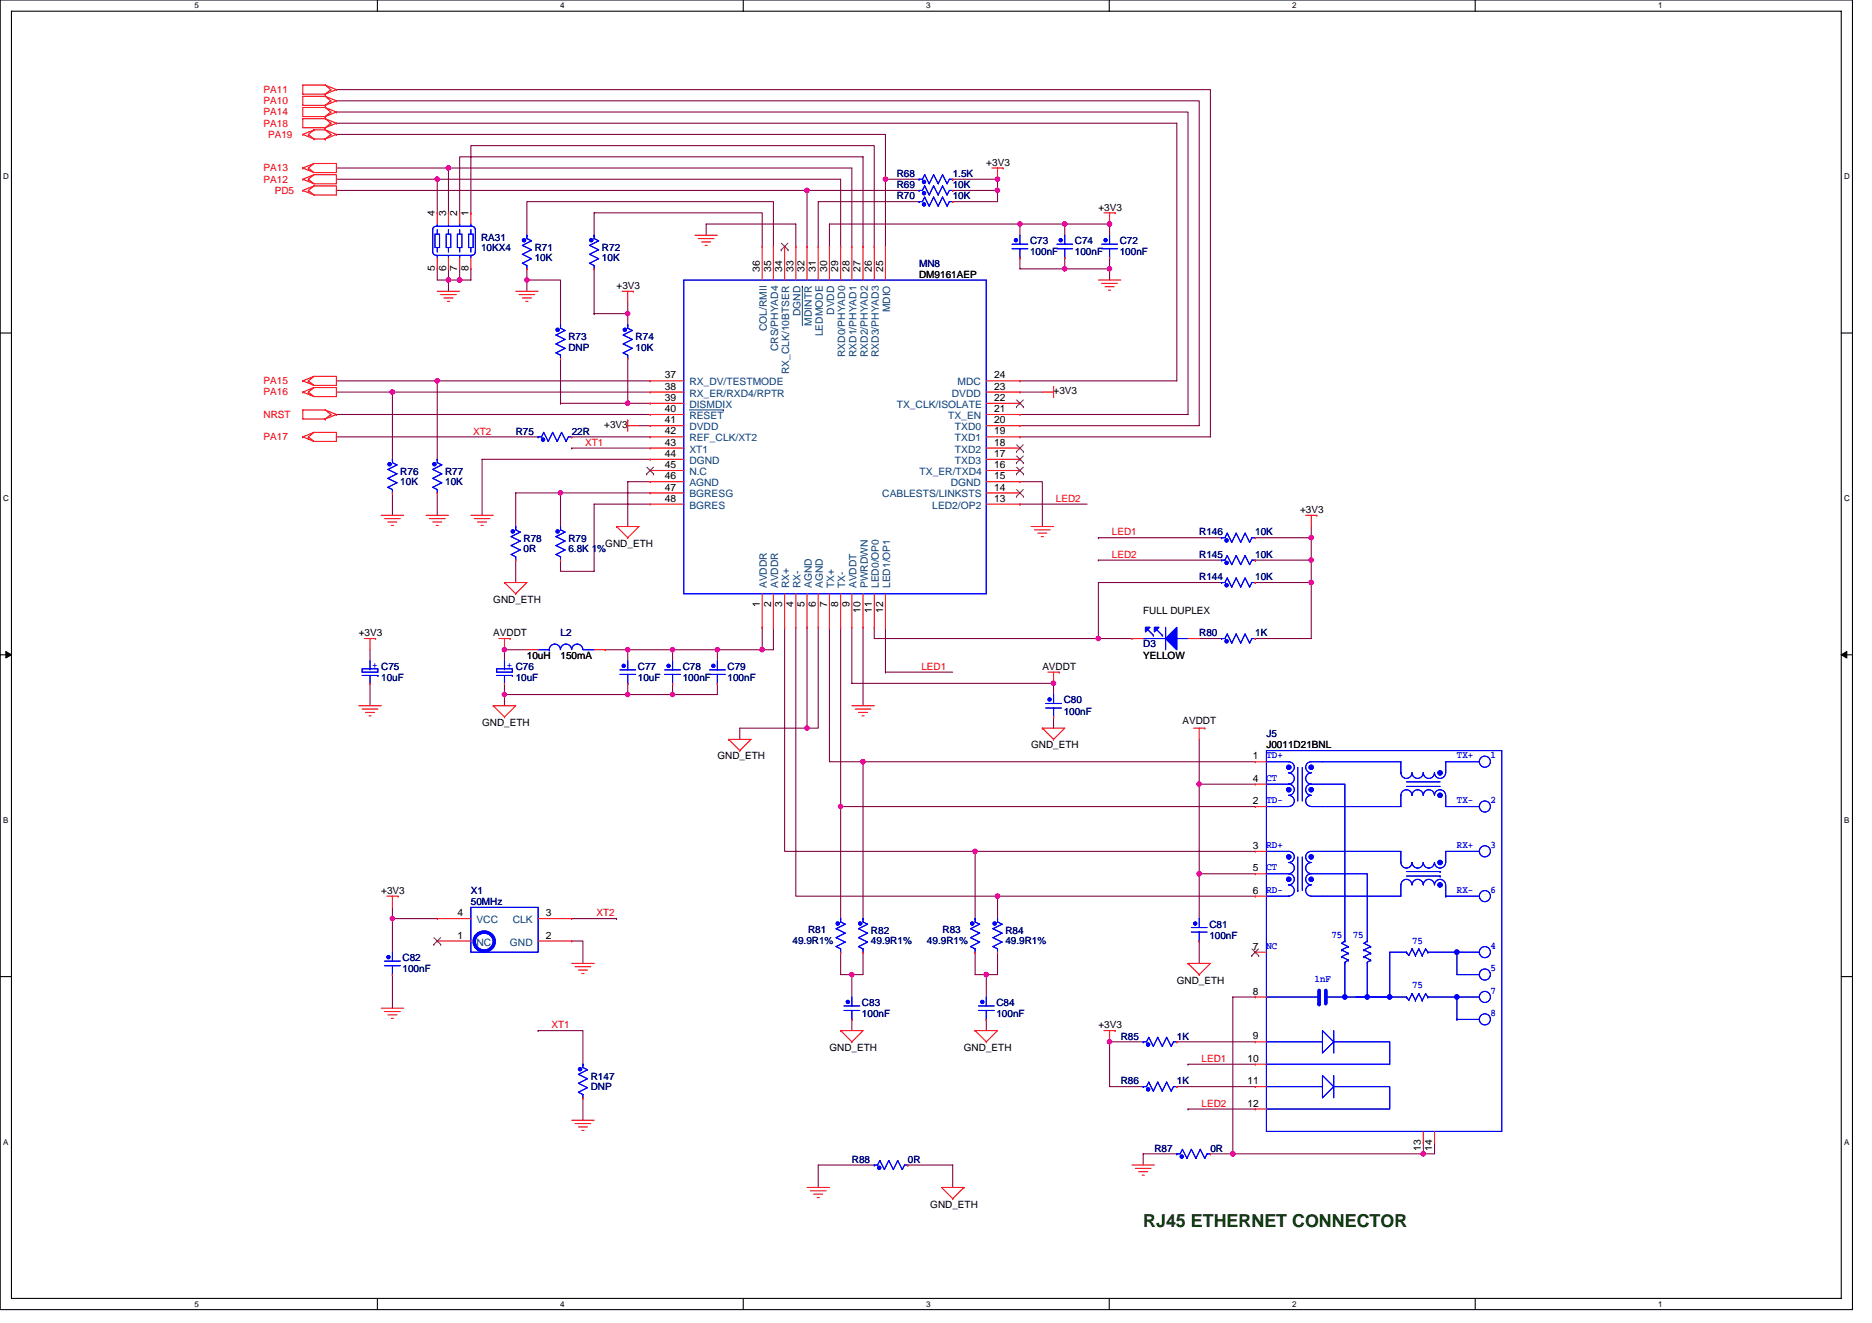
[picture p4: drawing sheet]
<svg xmlns="http://www.w3.org/2000/svg" width="297mm" height="210mm" viewBox="0 0 297 210" stroke-linecap="round" stroke-linejoin="round" font-family="sans-serif">
<path d="M0 0h293.9v207.9h-293.9zM1.8 1.8h290.4v204.3h-290.4z" fill="none" stroke="#000" stroke-width=".17"/>
<g fill="#fff">
<path d="M30.8 .2h.7v1.4h-.7z"/>
<path d="M30.8 206.3h.7v1.4h-.7z"/>
</g>
<path d="M59.9 0v1.8M59.9 206.1v1.8" fill="none" stroke="#000" stroke-width=".17"/>
<g fill="#fff">
<path d="M88.9 .2h.7v1.4h-.7z"/>
<path d="M88.9 206.3h.7v1.4h-.7z"/>
</g>
<path d="M117.9 0v1.8M117.9 206.1v1.8" fill="none" stroke="#000" stroke-width=".17"/>
<g fill="#fff">
<path d="M147 .2h.7v1.4h-.7z"/>
<path d="M147 206.3h.7v1.4h-.7z"/>
</g>
<path d="M176 0v1.8M176 206.1v1.8" fill="none" stroke="#000" stroke-width=".17"/>
<g fill="#fff">
<path d="M205 .2h.7v1.4h-.7z"/>
<path d="M205 206.3h.7v1.4h-.7z"/>
</g>
<path d="M234.1 0v1.8M234.1 206.1v1.8" fill="none" stroke="#000" stroke-width=".17"/>
<g fill="#fff">
<path d="M263.1 .2h.7v1.4h-.7z"/>
<path d="M263.1 206.3h.7v1.4h-.7z"/>
<path d="M.5 27.3h.9v1.4h-.9z"/>
<path d="M292.6 27.3h.9v1.4h-.9z"/>
<path d="M.5 78.4h.9v1.4h-.9z"/>
<path d="M292.6 78.4h.9v1.4h-.9z"/>
</g>
<path d="M0 52.9h1.8M292.2 52.9h1.7" fill="none" stroke="#000" stroke-width=".17"/>
<g fill="#fff">
<path d="M.5 129.5h.8v1.4h-.8z"/>
<path d="M292.6 129.5h.9v1.4h-.9z"/>
</g>
<path d="M0 103.9h1.8M292.2 103.9h1.7" fill="none" stroke="#000" stroke-width=".17"/>
<path d="M.9 103.4l.9 .5-.9 .5zM292.2 103.9l.8-.5v1z" fill="#000" stroke="#000" stroke-width=".16"/>
<g fill="#fff">
<path d="M.5 180.5h.8v1.4h-.8z"/>
<path d="M292.6 180.5h.9v1.4h-.9z"/>
</g>
<path d="M0 155h1.8M292.2 155h1.7" fill="none" stroke="#000" stroke-width=".17"/>
<g fill="none" stroke="#800040" stroke-width=".17">
<path d="M53.4 14.2h138.7v55.1h-30.3M53.4 16h136.9v51.6h-28.5M53.4 17.8h135.1v48h-26.7M53.4 19.6h133.3v40.9h-24.9M53.4 21.3h87.1v7.1h5.3M53.4 30.2h74.7v8.9M53.4 30.2h.1M53.4 28.4h16v5.4M53.4 26.7h17.8v7.1M69.4 28.4h64v10.7M69.4 28.4h.1M71.2 26.7h64v12.4"/>
<path d="M71.2 26.7h.1M72.9 33.8v-8.9h64v14.2M74.7 33.8v-10.7h64v16M83.6 37.3v-5.3h39.1v7.1M94.3 37.3v-3.5h26.6v5.3M112.1 37.3v-1.7h14.2v3.5M128.1 30.2h17.7M140.5 28.4h.1M140.5 28.4v10.7M145.8 32h-16v7.1M151.2 28.4h7.1M151.2 30.2h7.1"/>
<path d="M158.3 28.4h.1M158.3 28.4v3.6h-7.1M158.3 30.2h.1M161.8 35.6h-30.2v3.5M161.8 35.6v1.7M161.8 35.6h.1M161.8 35.6h14.3M168.9 35.6v1.7M168.9 35.6h.1M176.1 35.6h.1M176.1 35.6v1.7M69.4 42.7v1.7h1.8"/>
<path d="M71.2 44.4v1.8M71.2 42.7v1.7M71.2 44.4h.1M72.9 42.7v1.7M72.9 44.4h.1M74.7 42.7v1.7h-3.5M83.6 44.4v1.8M83.6 44.4h5.3v7.2M83.6 44.4h.1M83.6 42.7v1.7M88.9 56.9v7.1M94.3 42.7v7.1"/>
<path d="M94.3 49.8h.1M94.3 49.8h5.3M99.6 49.8v1.8M99.6 56.9v7.1M99.6 48v1.8M161.8 40.9v1.8h7.1M168.9 40.9v1.8M168.9 42.7h.1M168.9 42.7h7.2M176.1 42.7h.1M176.1 40.9v1.8M176.1 42.7v1.7"/>
<path d="M53.4 65.8h49.8M53.4 62.2h8.9M53.4 60.5h16M53.4 69.3h.1M53.4 69.3h32M62.3 62.2h40.9M62.3 78.2v3.6M62.3 62.2h.1M62.3 62.2v10.7M69.4 60.5h33.8M69.4 78.2v3.6M69.4 60.5h.1"/>
<path d="M69.4 60.5v12.4M88.9 78.2h.1M88.9 64h.1M88.9 78.2h14.3M88.9 64h10.7M90.7 69.3h12.5M90.7 71.1h.1M90.7 71.1h12.5M99.6 64h3.6M101.4 67.6h1.8M103.2 72.9h-26.7v8.9M103.2 76.5h-3.6v7.1"/>
<path d="M161.8 76.5h3.6v7.1M161.8 62.2h3.6M81.8 88.9v3.6M81.8 83.6v-5.4h7.1v5.4M103.2 80h-8.9v10.7h-5.4v-1.8M120.9 99.6h.1M120.9 99.6v3.5M122.7 99.6v3.5h-1.8M124.5 99.6v35.5h30.2M126.3 99.6v42.6h32M128.1 99.6v16M129.8 99.6v16h-1.7"/>
<path d="M131.6 99.6v21.3h5.3v24.9M133.4 99.6v28.4M135.2 99.6v8.9h32M136.9 99.6v12.4M140.5 99.6v7.1M161.8 80h.1M161.8 80h10.7M174.3 88.9h.1M174.3 85.3h.1M174.3 88.9h19.5M174.3 85.3h19.5M193.8 92.5h-19.5v8.8h-35.6v-1.7"/>
<path d="M199.2 88.9h8.9M199.2 85.3h8.9M208.1 92.5v8.8h-8.9M208.1 92.5h.1M208.1 88.9v3.6h-8.9M208.1 88.9h.1M208.1 85.3v3.6M208.1 85.3h.1M208.1 83.6v1.7M58.7 108.5v3.5M58.7 103.1v1.8M80 103.1h.1"/>
<path d="M80 103.1v1.8M80 108.5v1.7M80 110.2v1.8M80 110.2h.1M80 103.1h3.6M96.1 103.1h3.5M99.6 103.1h7.1M99.6 110.2h.1M99.6 103.1h.1M99.6 108.5v1.7h-19.6M99.6 103.1v1.8M106.7 103.1v1.8"/>
<path d="M106.7 103.1h.1M106.7 110.2h.1M106.7 108.5v1.7M106.7 103.1h14.2M113.8 103.1v1.8M113.8 108.5v1.7h-14.2M113.8 103.1h.1M128.1 115.6h-10.7v1.7M128.1 115.6h.1M140.5 106.7h.1M140.5 106.7h10.7M167.2 108.5h.1"/>
<path d="M167.2 113.8v1.8M167.2 108.5v1.7M174.3 101.3h.1M174.3 101.3h5.3M190.3 101.3h3.5M190.3 117.3v7.2M133.4 128h.1M133.4 128v17.8M133.4 128h65.8M136.9 120.9h.1M136.9 120.9h62.3M154.7 135.1v10.7"/>
<path d="M154.7 135.1h.1M154.7 135.1h44.5M190.3 124.5v14.2M190.3 138.7h8.9M190.3 138.7h.1M190.3 124.5h.1M190.3 138.7v7.1M190.3 124.5h8.9M62.3 145.8h.1M62.3 154.7v5.3M62.3 144v1.8h7.1M62.3 145.8v5.3"/>
<path d="M90.7 149.4h1.8v3.5M90.7 145.8h7.1M97.8 145.8h.1M133.4 151.1v3.6h1.8M135.2 154.7h.1M135.2 154.7v3.5M136.9 151.1v3.6h-1.7M154.7 151.1v3.6h1.8M156.5 154.7v3.5M156.5 154.7h.1M158.3 151.1v3.6h-1.8M158.3 142.2v3.6"/>
<path d="M158.3 142.2h.1M158.3 142.2h40.9M190.3 149.4v3.5M199.2 158.2h-3.6v24.9M85.4 163.6h7.1v5.3M85.4 163.6h.1M92.5 174.2v3.6M135.2 161.8v1.8M156.5 161.8v1.8M176.1 165.4h.1M176.1 165.4v7.1h5.3M176.1 165.4h5.3"/>
<path d="M186.7 165.4h12.5M186.7 172.5h12.5M188.5 168.9h.1M188.5 176h.1M188.5 168.9h10.7M188.5 176h10.7M138.7 184.9h-8.9v3.6M144.1 184.9h7.1v3.6M186.7 183.1h-5.3v1.8M192.1 183.1h33.7M195.6 183.1h.1M225.8 181.4v1.7"/>
<path d="M225.8 183.1h.1M227.6 181.4v1.7h-1.8"/>
</g>
<g fill="#f0f" stroke="#f0f" stroke-width=".17">
<circle cx="156.5" cy="154.7" r=".35"/>
<circle cx="154.7" cy="135.1" r=".35"/>
<circle cx="158.3" cy="142.2" r=".35"/>
<circle cx="190.3" cy="138.7" r=".35"/>
<circle cx="190.3" cy="124.4" r=".35"/>
<circle cx="62.3" cy="145.8" r=".35"/>
<circle cx="176" cy="165.3" r=".35"/>
<circle cx="140.5" cy="28.4" r=".35"/>
<circle cx="128" cy="30.2" r=".35"/>
<circle cx="69.4" cy="28.4" r=".35"/>
<circle cx="71.1" cy="26.7" r=".35"/>
<circle cx="62.3" cy="62.2" r=".35"/>
<circle cx="69.4" cy="60.4" r=".35"/>
<circle cx="158.3" cy="28.4" r=".35"/>
<circle cx="161.8" cy="35.5" r=".35"/>
<circle cx="168.9" cy="35.5" r=".35"/>
<circle cx="176" cy="35.5" r=".35"/>
<circle cx="176" cy="42.7" r=".35"/>
<circle cx="168.9" cy="42.7" r=".35"/>
<circle cx="120.9" cy="103.1" r=".35"/>
<circle cx="106.7" cy="103.1" r=".35"/>
<circle cx="80" cy="103.1" r=".35"/>
<circle cx="106.7" cy="110.2" r=".35"/>
<circle cx="167.2" cy="108.4" r=".35"/>
<circle cx="136.9" cy="120.9" r=".35"/>
<circle cx="133.4" cy="128" r=".35"/>
<circle cx="135.2" cy="154.7" r=".35"/>
<circle cx="158.3" cy="30.2" r=".35"/>
<circle cx="208.1" cy="92.4" r=".35"/>
<circle cx="174.3" cy="101.3" r=".35"/>
<circle cx="88.9" cy="78.2" r=".35"/>
<circle cx="113.8" cy="103.1" r=".35"/>
<circle cx="99.6" cy="110.2" r=".35"/>
<circle cx="128" cy="115.6" r=".35"/>
<circle cx="72.9" cy="44.4" r=".35"/>
<circle cx="71.1" cy="44.4" r=".35"/>
<circle cx="99.6" cy="49.8" r=".35"/>
<circle cx="99.6" cy="64" r=".35"/>
<circle cx="83.6" cy="44.4" r=".35"/>
<circle cx="99.6" cy="103.1" r=".35"/>
<circle cx="80" cy="110.2" r=".35"/>
<circle cx="195.6" cy="183.1" r=".35"/>
<circle cx="225.8" cy="183.1" r=".35"/>
<circle cx="208.1" cy="88.9" r=".35"/>
<circle cx="208.1" cy="85.3" r=".35"/>
</g>
<g fill="none" stroke="#f00" stroke-width=".17">
<path d="M51.6 15.3h-3.6v1.4h3.6M51.6 16.7h.1M51.6 17.1h-3.6v1.4h3.6M51.6 18.5h.1M51.6 13.5h-3.6v1.4h3.6M51.6 14.9h.1M51.6 18.8h-3.6v1.5h3.6M51.6 15.3l1.8 .7M51.6 15.3l.9 .7M51.6 17.1l1.8 .7M51.6 17.1l.9 .7M51.6 13.5l1.8 .7"/>
<path d="M51.6 13.5l.9 .7M51.6 18.8l1.8 .8M51.6 18.8l.9 .8M52.5 16h.1M52.5 17.8h.1M52.5 14.2h.1M52.5 19.6h.1M52.5 16l-.9 .7M52.5 17.8l-.9 .7M52.5 14.2l-.9 .7M52.5 19.6l-.9 .7M53.4 16h.1"/>
<path d="M53.4 17.8h.1M53.4 14.2h.1M53.4 19.6h.1M53.4 16l-1.8 .7M53.4 17.8l-1.8 .7M53.4 14.2l-1.8 .7M53.4 19.6l-1.8 .7M48 28.4h.1M48 26.7h.1M48 21.3h.1M48 30.2h.1M48 28.4l1.8 .8"/>
<path d="M48 26.7l1.8 .7M48 21.3l1.8 .8M48 30.2l1.8 .7M48.9 28.4h.1M48.9 26.7h.1M48.9 21.3h.1M48.9 30.2h.1M48.9 28.4l.9 .8M48.9 26.7l.9 .7M48.9 21.3l.9 .8M48.9 30.2l.9 .7M49.8 27.7h3.6v1.5h-3.6"/>
<path d="M49.8 26h3.6v1.4h-3.6M49.8 22.1h1.8M49.8 20.6h1.8M49.8 20.6h.1M49.8 22.1h.1M49.8 29.5h3.6v1.4h-3.6M49.8 27.7l-1.8 .7M49.8 27.7l-.9 .7M49.8 26l-1.8 .7M49.8 26l-.9 .7M49.8 20.6l-1.8 .7M49.8 20.6l-.9 .7"/>
<path d="M49.8 29.5l-1.8 .7M49.8 29.5l-.9 .7M51.6 20.3h.1M51.6 22.1h.1M51.6 20.6l1.8 .7M51.6 20.6l.9 .7M52.5 21.3h.1M52.5 21.3l-.9 .8M53.4 21.3h.1M53.4 21.3l-1.8 .8M69.4 33.8h.1M69.4 33.8v1.8"/>
<path d="M71.2 33.8h.1M71.2 33.8v1.8M72.9 33.8h.1M72.9 33.8v1.8M74.7 33.8h.1M74.7 33.8v1.8M83.6 37.3h.1M94.3 37.3h.1M110.3 37.3h3.5M110.8 37.9h2.5M111.3 38.4h1.5M111.9 38.9h.3"/>
<path d="M120.9 39.1h.1M120.9 39.1v5.3M122.7 39.1h.1M122.7 39.1v5.3M124.5 39.1h.1M124.5 39.1v5.3M126.3 39.1h.1M126.3 39.1v5.3M128.1 39.1h.1M128.1 39.1v5.3M129.8 39.1h.1M129.8 39.1v5.3"/>
<path d="M131.6 39.1h.1M131.6 39.1v5.3M133.4 39.1h.1M133.4 39.1v5.3M135.2 39.1h.1M135.2 39.1v5.3M136.9 39.1h.1M136.9 39.1v5.3M138.7 39.1h.1M138.7 39.1v5.3M140.5 39.1h.1M140.5 39.1v5.3"/>
<path d="M145.8 30.2h.1M145.8 28.4h.1M145.8 32h.1M151.2 30.2h.1M151.2 28.4h.1M151.2 32h.1M157.4 26.7h1.8M158.3 26.7v1.7M159.2 26.7h.1M161.8 37.3h.1M168.9 37.3h.1M175.2 33.8h1.8"/>
<path d="M176.1 33.8v1.8M176.1 37.3h.1M177 33.8h.1M49.8 59.7h3.6v1.5h-3.6M49.8 59.7l-1.8 .8M49.8 59.7l-.9 .8M69.4 46.2h3.5M69.4 42.7h.1M69.4 40.9v1.8M69.9 46.8h2.5M70.4 47.3h1.5M71 47.8h.3"/>
<path d="M71.2 42.7h.1M71.2 40.9v1.8M72.9 42.7h.1M72.9 40.9v1.8M74.7 42.7h.1M74.7 40.9v1.8M81.8 46.2h3.6M82.4 46.8h2.5M82.9 47.3h1.4M83.4 47.8h.4M83.6 42.7h.1M88.9 51.6h.1"/>
<path d="M88.9 56.9h.1M94.3 42.7h.1M98.7 46.2h1.8M99.6 46.2v1.8M99.6 51.6h.1M99.6 56.9h.1M100.5 46.2h.1M161.8 40.9h.1M168.9 40.9h.1M174.3 44.4h3.5M174.8 45h2.5M175.3 45.5h1.5"/>
<path d="M175.9 46.1h.3M176.1 40.9h.1M48 69.3h.1M48 60.5h.1M48 62.2h.1M48 69.3l1.8 .8M48 60.5l1.8 .7M48 62.2l1.8 .7M48.9 69.3h.1M48.9 60.5h.1M48.9 62.2h.1M48.9 69.3l.9 .8"/>
<path d="M48.9 60.5l.9 .7M48.9 62.2l.9 .7M49.8 68.6h3.6v1.5h-3.6M49.8 61.5h3.6v1.4h-3.6M49.8 68.6l-1.8 .7M49.8 68.6l-.9 .7M49.8 61.5l-1.8 .7M49.8 61.5l-.9 .7M51.6 65.1h-3.6v1.4h3.6M51.6 66.5h.1M51.6 65.1l1.8 .7M51.6 65.1l.9 .7"/>
<path d="M52.5 65.8h.1M52.5 65.8l-.9 .7M53.4 65.8h.1M53.4 65.8l-1.8 .7M62.3 72.9h.1M62.3 78.2h.1M69.4 72.9h.1M69.4 78.2h.1M85.4 69.3h.1M90.7 69.3h.1M99.6 67.6h1.8M99.6 66.7h.1"/>
<path d="M99.6 66.7v1.8M103.2 71.1h.1M103.2 69.3h.1M103.2 60.5h.1M103.2 62.2h.1M103.2 67.6h.1M103.2 72.9h.1M103.2 65.8h.1M103.2 64h.1M103.2 76.5h.1M103.2 78.2h.1M103.2 74.7h.1"/>
<path d="M103.2 74.7h5.3M103.2 60.5h5.3M103.2 71.1h5.3M103.2 69.3h5.3M103.2 62.2h5.3M103.2 65.8h5.3M103.2 67.6h5.3M103.2 72.9h5.3M103.2 76.5h5.3M103.2 64h5.3M103.2 78.2h5.3M156.5 74.7h5.3"/>
<path d="M156.5 60.5h5.3M156.5 71.1h5.3M156.5 69.3h5.3M156.5 62.2h5.3M156.5 65.8h5.3M156.5 67.6h5.3M156.5 72.9h5.3M156.5 76.5h5.3M156.5 64h5.3M156.5 78.2h5.3M161.8 74.7h.1M161.8 60.5h.1"/>
<path d="M161.8 65.8h.1M161.8 76.5h.1M161.8 72.9h.1M161.8 71.1h.1M161.8 67.6h.1M161.8 69.3h.1M161.8 64h.1M161.8 62.2h.1M161.8 78.2h.1M165.4 62.2h1.8M167.2 61.3h.1M167.2 61.3v1.8"/>
<path d="M60.5 81.8h3.5M61 82.3h2.5M61.5 82.8h1.5M62.1 83.4h.3M67.6 81.8h3.6M68.1 82.3h2.5M68.7 82.8h1.4M69.2 83.4h.4M74.7 81.8h3.6M75.2 82.3h2.5M75.8 82.8h1.4M76.3 83.4h.4"/>
<path d="M80 92.5h3.6l-1.8 1.7M80 92.5h.1M80 92.5l1.8 1.7M81.8 94.2h.1M81.8 83.6h.1M81.8 88.9h.1M88.9 83.6h.1M88.9 88.9h.1M97.8 83.6h3.6l-1.8 1.7M97.8 83.6h.1M97.8 83.6l1.8 1.7M99.6 85.3h.1"/>
<path d="M103.2 80h.1M103.2 80h5.3M120.9 99.6h.1M120.9 94.2v5.4M122.7 99.6h.1M122.7 94.2v5.4M124.5 99.6h.1M124.5 94.2v5.4M126.3 99.6h.1M126.3 94.2v5.4M128.1 99.6h.1M128.1 94.2v5.4"/>
<path d="M129.8 99.6h.1M129.8 94.2v5.4M131.6 99.6h.1M131.6 94.2v5.4M133.4 99.6h.1M133.4 94.2v5.4M135.2 99.6h.1M135.2 94.2v5.4M136.9 99.6h.1M136.9 94.2v5.4M138.7 99.6h.1M138.7 94.2v5.4"/>
<path d="M140.5 99.6h.1M140.5 94.2v5.4M156.5 80h5.3M161.8 80h.1M163.6 83.6h3.6M164.1 84.1h2.5M164.7 84.6h1.4M165.2 85.2h.4M193.8 92.5h.1M193.8 85.3h.1M193.8 88.9h.1M199.2 92.5h.1"/>
<path d="M199.2 85.3h.1M199.2 88.9h.1M207.2 81.8h1.8M208.1 81.8v1.8M209 81.8h.1M56.9 112h3.6M57.5 112.5h2.5M57.8 101.3h1.8M58 113.1h1.4M58.5 113.6h.4M58.7 101.3v1.8M58.7 104.9h.1"/>
<path d="M58.7 108.5h.1M59.6 101.3h.1M78.3 112h3.5l-1.8 1.8M78.3 112h.1M78.3 112l1.7 1.8M79.2 101.3h1.7M80 101.3v1.8M80 113.8h.1M80 104.9h.1M80 108.5h.1M80.9 101.3h.1M83.6 103.1h1.8"/>
<path d="M94.3 103.1h1.8M96.1 103.1h.1M99.6 104.9h.1M99.6 108.5h.1M106.7 104.9h.1M106.7 108.5h.1M113.8 104.9h.1M113.8 108.5h.1M115.6 117.3h3.6l-1.8 1.8M115.6 117.3h.1M115.6 117.3l1.8 1.8M117.4 119.1h.1"/>
<path d="M135.2 112h3.5M135.7 112.5h2.5M136.2 113.1h1.5M136.8 113.6h.3M165.4 115.6h3.5l-1.7 1.7M165.4 115.6h.1M165.4 115.6l1.8 1.7M166.3 106.7h1.8M167.2 106.7v1.8M167.2 117.3h.1M167.2 110.2h.1M167.2 113.8h.1"/>
<path d="M168.1 106.7h.1M179.6 101.3h.1M179.6 101.3h1.8M188.5 101.3h1.8M189.4 115.6h1.8M190.3 115.6v1.7M191.2 115.6h.1M193.8 101.3h.1M199.2 101.3h.1M199.2 120.9h.1M199.2 128h.1M199.2 135.1h.1"/>
<path d="M199.2 138.7h.1M199.2 124.5h.1M199.2 120.9h1.8M199.2 128h1.8M199.2 135.1h1.8M199.2 138.7h1.8M199.2 124.5h1.8M61.4 142.2h1.8M62.3 142.2v1.8M62.3 151.1h.1M62.3 154.7h.1M63.2 142.2h.1"/>
<path d="M69.4 145.8h.1M69.4 149.4h.1M69.4 145.8h5.3M69.4 149.4h5.3M85.4 145.8h5.3M85.4 149.4h5.3M90.7 152.9h3.6M90.7 149.4h.1M90.7 145.8h.1M91.2 153.4h2.5M91.8 154h1.4M92.3 154.5h.4"/>
<path d="M133.4 145.8h.1M133.4 151.1h.1M135.2 158.2h.1M136.9 145.8h.1M136.9 151.1h.1M154.7 145.8h.1M154.7 151.1h.1M156.5 158.2h.1M158.3 145.8h.1M158.3 151.1h.1M188.5 152.9h3.6l-1.8 1.8M188.5 152.9h.1"/>
<path d="M188.5 152.9l1.8 1.8M190.3 154.7h.1M190.3 145.8h.1M190.3 149.4h.1M199.2 151.1h.1M199.2 158.2h.1M199.2 142.2h.1M199.2 142.2h1.8M199.2 151.1h1.8M199.2 158.2h1.8M60.5 160h3.5M61 160.5h2.5"/>
<path d="M61.5 161.1h1.5M62.1 161.6h.3M90.7 177.8h3.6M91.2 178.3h2.5M91.8 178.9h1.4M92.3 179.4h.4M92.5 168.9h.1M92.5 174.2h.1M133.4 163.6h3.5l-1.7 1.8M133.4 163.6h.1M133.4 163.6l1.8 1.8M135.2 165.4h.1"/>
<path d="M135.2 161.8h.1M154.7 163.6h3.6l-1.8 1.8M154.7 163.6h.1M154.7 163.6l1.8 1.8M156.5 165.4h.1M156.5 161.8h.1M175.2 163.6h1.8M176.1 163.6v1.8M177 163.6h.1M181.4 165.4h.1M181.4 172.5h.1M186.7 165.4h.1"/>
<path d="M186.7 172.5h.1M199.2 165.4h.1M199.2 168.9h.1M199.2 172.5h.1M199.2 176h.1M199.2 165.4h1.8M199.2 168.9h1.8M199.2 172.5h1.8M199.2 176h1.8M225.8 179.6v1.8M227.6 179.6v1.8M128.1 188.5h3.5"/>
<path d="M128.6 189h2.5M129.1 189.5h1.5M129.7 190.1h.3M138.7 184.9h.1M144.1 184.9h.1M151.2 190.2h.1M152.9 188.5h-3.5l1.8 1.7M152.9 188.5h.1M152.9 188.5l-1.7 1.7M179.6 184.9h3.6M180.1 185.4h2.5M180.7 186h1.4"/>
<path d="M181.2 186.5h.4M186.7 183.1h.1M192.1 183.1h.1M225.8 181.4h.1M227.6 181.4h.1"/>
</g>
<g fill="none" stroke="#00f" stroke-width=".17">
<path d="M68.7 36.4v3.6v.3l.5 .2M69 37.2h.7v2.1h-.7zM69.2 35.9l-.3 .1-.2 .4M69.2 35.9h5.7M69.4 35.6v.3M69.4 36.4v.8M69.4 39.3v.7M70.8 37.2h.7v2.1h-.7zM71.2 35.6v.3M71.2 36.4v.8M71.2 39.3h.1M71.2 39.3v.7"/>
<path d="M72.6 37.2h.7v2.1h-.7zM72.9 35.6v.3M72.9 39.3v.7M72.9 36.4v.8M74.4 37.2h.7v2.1h-.7zM74.7 35.6v.3M74.7 36.4v.8M74.7 39.3v.7M74.9 35.9a.54 .54 0 0 1 .5 .5M75.4 40a.54 .54 0 0 1-.5 .5M75.4 36.4v3.6M83.6 37.3v.6l.7 .3-1.4 .7 1.4 .7-1.4 .8 1.4 .7-1.4 .7 .7 .3v.6"/>
<path d="M83.6 37.3h.1M94.3 37.3v.6l.7 .3-1.4 .7 1.4 .7-1.4 .8 1.4 .7-1.4 .7 .7 .3v.6M94.3 37.3h.1M145.8 30.2h.6l.3-.7 .7 1.4 .7-1.4 .8 1.4 .7-1.4 .7 1.4 .3-.7h.6M145.8 30.2h.1M145.8 28.4h.6l.3-.7 .7 1.5 .7-1.5 .8 1.5 .7-1.5 .7 1.5 .3-.8h.6M145.8 28.4h.1M145.8 32h.6l.3-.7 .7 1.4 .7-1.4 .8 1.4 .7-1.4 .7 1.4 .3-.7h.6M145.8 32h.1M160.6 39.5h2.5M160.6 38.8h2.5M161.8 37.3v1.5"/>
<path d="M161.8 39.5v1.4M167.7 39.5h2.5M167.7 38.8h2.5M168.9 37.3v1.5M168.9 39.5v1.4M174.8 39.5h2.5M174.8 38.8h2.5M176.1 37.3v1.5M176.1 39.5v1.4M69.2 40.5h5.7M69.4 40.5v.4M71.2 40.5v.4"/>
<path d="M72.9 40.5v.4M74.7 40.5v.4M88.9 51.6v.5l.8 .4-1.5 .7 1.5 .7-1.5 .7 1.5 .7-1.5 .7 .7 .4v.5M88.9 51.6h.1M99.6 51.6v.5l.7 .4-1.4 .7 1.4 .7-1.4 .7 1.4 .7-1.4 .7 .7 .4v.5M99.6 51.6h.1M108.5 44.4h48v49.8h-48zM161.8 40.9h.1M168.9 40.9h.1M176.1 40.9h.1M62.3 72.9v.5l.7 .4-1.5 .7 1.5 .7-1.5 .7 1.5 .7-1.5 .7 .8 .4v.5M62.3 72.9h.1"/>
<path d="M69.4 72.9v.5l.7 .4-1.4 .7 1.4 .7-1.4 .7 1.4 .7-1.4 .7 .7 .4v.5M69.4 72.9h.1M85.4 69.3h.5l.4-.7 .7 1.5 .7-1.5 .7 1.5 .7-1.5 .7 1.5 .4-.8h.5M85.4 69.3h.1M81.8 83.6v.5l.7 .4-1.4 .7 1.4 .7-1.4 .7 1.4 .7-1.4 .7 .7 .4v.5M81.8 83.6h.1M88.9 83.6v.5l.8 .4-1.5 .7 1.5 .7-1.5 .7 1.5 .7-1.5 .7 .7 .4v.5M88.9 83.6h.1M182.1 99.9l.9 .9M183.5 99.9l.9 .9M185 99.6v3.5M193.8 92.5h.6l.3-.8 .7 1.5 .7-1.5 .8 1.5 .7-1.5 .7 1.5 .3-.7h.6"/>
<path d="M193.8 92.5h.1M193.8 85.3h.6l.3-.7 .7 1.5 .7-1.5 .8 1.5 .7-1.5 .7 1.5 .3-.8h.6M193.8 85.3h.1M193.8 88.9h.6l.3-.7 .7 1.4 .7-1.4 .8 1.4 .7-1.4 .7 1.4 .3-.7h.6M193.8 88.9h.1M57.5 106.2h2.5v.5h-2.5zM57.5 107.2h2.5M58.7 108.5h.1M58.7 106.2h.1M58.7 104.9v1.3M58.7 107.2v1.3M60 107.2h.1"/>
<path d="M78.8 106.2h2.5v.5h-2.5zM78.8 107.2h2.5M80 108.5h.1M80 106.2h.1M80 104.9v1.3M80 107.2v1.3M81.3 107.2h.1M85.4 103.1h1.8M87.2 103.1a.88 .88 0 0 1 .8-.9 .88 .88 0 0 1 .9 .9 .89 .89 0 0 1 .9-.9 .89 .89 0 0 1 .9 .9M87.2 103.1h.1M90.7 103.1a.88 .88 0 0 1 .9-.9 .88 .88 0 0 1 .9 .9M92.5 103.1h1.8"/>
<path d="M98.4 107h2.5M98.4 106.3h2.5M99.6 104.9v1.4M99.6 108.5h.1M99.6 107v1.5M105.5 107h2.5M105.5 106.3h2.5M106.7 104.9v1.4M106.7 108.5h.1M106.7 107v1.5M112.6 107h2.5M112.6 106.3h2.5"/>
<path d="M113.8 104.9v1.4M113.8 108.5h.1M113.8 107v1.5M165.9 112.4h2.5M165.9 111.7h2.5M167.2 110.2v1.5M167.2 113.8h.1M167.2 112.4v1.4M181.4 101.3h3.6M183 100.8h.1M184.4 100.8h.1M186.7 101.3h1.8"/>
<path d="M193.8 101.3h.6l.3-.7 .7 1.5 .7-1.5 .8 1.5 .7-1.5 .7 1.5 .3-.8h.6M193.8 101.3h.1M201 119.1h37.3v60.5h-37.3zM201 120.9h3.5a.88 .88 0 0 1 .9 .9 .88 .88 0 0 1-.9 .9M201 124.5h3.5M201 135.1h3.5a.88 .88 0 0 1 .9 .9 .88 .88 0 0 1-.9 .9 .89 .89 0 0 1 .9 .9 .89 .89 0 0 1-.9 .9M201 138.7h3.5M204.5 122.7a.88 .88 0 0 1 .9 .9 .88 .88 0 0 1-.9 .8M204.5 124.5a.88 .88 0 0 1 .9 .8 .88 .88 0 0 1-.9 .9 .89 .89 0 0 1 .9 .9 .89 .89 0 0 1-.9 .9h-3.5M204.5 138.7a.88 .88 0 0 1 .9 .9 .88 .88 0 0 1-.9 .8M205.9 121.8v5.3M205.9 136v5.4"/>
<path d="M206.6 121.8v5.3M206.6 136v5.4M208 122.7a.88 .88 0 0 1-.8-.9 .88 .88 0 0 1 .9-.9h14.2v1.8M208 122.7a.88 .88 0 0 0-.8 .9 .88 .88 0 0 0 .8 .8M208 124.5a.88 .88 0 0 0-.8 .8 .88 .88 0 0 0 .8 .9 .89 .89 0 0 0-.8 .9 .89 .89 0 0 0 .8 .9h14.3v-1.8a.88 .88 0 0 1 .9-.9 .88 .88 0 0 1 .8 .9 .89 .89 0 0 1 .9-.9 .89 .89 0 0 1 .9 .9 .89 .89 0 0 1 .9-.9 .89 .89 0 0 1 .9 .9 .89 .89 0 0 1 .9-.9 .89 .89 0 0 1 .9 .9M208 138.7a.88 .88 0 0 0-.8 .9 .88 .88 0 0 0 .8 .8M208.1 124.5h5.3v24.9M208.1 138.7h8.9v10.7M222.3 122.7a.89 .89 0 0 0 .9 .9 .89 .89 0 0 0 .9-.9 .89 .89 0 0 0 .9 .9 .89 .89 0 0 0 .8-.9 .88 .88 0 0 0 .9 .8 .88 .88 0 0 0 .9-.8 .89 .89 0 0 0 .9 .8 .89 .89 0 0 0 .9-.8M223.2 124.1h5.3M223.2 124.8h5.3M223.2 138.3h5.3"/>
<path d="M223.2 139h5.3M228.5 138.3h.1M228.5 139h.1M229.4 136.9a.88 .88 0 0 1-.9 .9 .88 .88 0 0 1-.9-.9 .89 .89 0 0 1-.9 .9 .89 .89 0 0 1-.9-.9 .89 .89 0 0 1-.8 .9 .89 .89 0 0 1-.9-.9 .89 .89 0 0 1-.9 .9 .89 .89 0 0 1-.9-.9v-1.8h-14.2a.88 .88 0 0 0-.9 .9 .88 .88 0 0 0 .8 .9 .89 .89 0 0 0-.8 .9 .89 .89 0 0 0 .8 .9M229.4 126.2v1.8h5.3M234.7 120.9h-5.3v1.8M234.7 135.1h-5.3v1.8M61 153.3h2.5M61 152.5h2.5M62.3 151.1v1.4M62.3 154.7h.1M62.3 153.3v1.4"/>
<path d="M74.7 144h10.7v7.1h-10.7zM133.4 145.8v.5l.7 .4-1.4 .7 1.4 .7-1.4 .7 1.4 .7-1.4 .7 .7 .4v.5M133.4 145.8h.1M133.9 159.7h2.5M135.2 158.2v1.5M136.9 145.8v.5l.8 .4-1.5 .7 1.5 .7-1.5 .7 1.5 .7-1.5 .7 .7 .4v.5M136.9 145.8h.1M154.7 145.8v.5l.7 .4-1.4 .7 1.4 .7-1.4 .7 1.4 .7-1.4 .7 .7 .4v.5M154.7 145.8h.1M155.3 159.7h2.5M156.5 158.2v1.5M158.3 145.8v.5l.7 .4-1.4 .7 1.4 .7-1.4 .7 1.4 .7-1.4 .7 .7 .4v.5"/>
<path d="M158.3 145.8h.1M189 147.9h2.5M189 147.2h2.5M190.3 145.8v1.4M190.3 149.4h.1M190.3 147.9v1.5M201 158.2h.1M201 142.2h3.5M201 158.2h8.5M204.5 140.5a.88 .88 0 0 1 .9 .8 .88 .88 0 0 1-.9 .9M205.9 141.4h.1M208 140.5a.88 .88 0 0 0-.8 .8 .88 .88 0 0 0 .8 .9"/>
<path d="M210.4 158.2h.1M212.9 150.8h.1M212.9 151.8h.1M212.9 151.8l1 .6M212.9 150.8l1 .5M213.4 149.4h.1M213.4 152.7h.1M213.4 158.2h.1M213.4 149.4l-.5 .3 1 .5M213.4 152.7v5.5M213.9 150.2h.1M213.9 152.4h.1"/>
<path d="M213.9 151.3h.1M213.9 150.2l-1 .6M213.9 151.3l-1 .5M213.9 152.4l-.5 .3M215.2 158.2h8M216.4 150.8h.1M216.4 151.8h.1M216.4 151.8l1.1 .6M216.4 150.8l1.1 .5M217 149.4h.1M217 152.7h.1M217 152.7v5.5"/>
<path d="M217 149.4l-.6 .3 1.1 .5M217.5 150.2h.1M217.5 152.4h.1M217.5 151.3h.1M217.5 150.2l-1.1 .6M217.5 151.3l-1.1 .5M217.5 152.4l-.5 .3M222.3 140.5v1.7h-14.2M222.3 140.4a.89 .89 0 0 1 .9-.8 .89 .89 0 0 1 .9 .8 .89 .89 0 0 1 .9-.8 .89 .89 0 0 1 .8 .8 .88 .88 0 0 1 .9-.8 .88 .88 0 0 1 .9 .8 .89 .89 0 0 1 .9-.8 .89 .89 0 0 1 .9 .8M223.2 151.1h.1M223.2 158.2h.1M223.2 151.1h-2.7v7.1h-10.1"/>
<path d="M224.1 150.6h.1M224.1 157.7h.1M224.1 150.6l-.6 1.1-.3-.6M224.1 150.6l.5 1.1M224.1 157.7l.5 1.1M224.1 157.7l-.6 1.1-.3-.6M224.6 151.7h.1M224.6 158.8h.1M225.1 150.6h.1M225.1 157.7h.1M225.1 150.6l-.5 1.1M225.1 150.6l.6 1.1"/>
<path d="M225.1 157.7l-.5 1.1M225.1 157.7l.6 1.1M225.7 151.7h.1M225.7 158.8h.1M226.2 150.6h.1M226.2 157.7h.1M226.2 150.6l-.5 1.1M226.2 150.6l.4 .5M226.2 157.7l.4 .5M226.2 157.7l-.5 1.1M226.6 151.1h.1M226.6 158.2h.1"/>
<path d="M226.6 158.2h8.1M226.6 151.1h8.1M229.4 140.5v1.7M229.4 142.2h.1M229.4 142.2h5.3M231.2 151.1v3.6h3.5M231.2 158.2v3.6M234.7 151.1h.1M92.5 168.9v.5l.7 .4-1.4 .7 1.4 .7-1.4 .7 1.4 .7-1.4 .8 .7 .3v.5M92.5 168.9h.1M133.9 160.4h2.5M135.2 161.8h.1"/>
<path d="M135.2 160.4v1.4M155.3 160.4h2.5M156.5 161.8h.1M156.5 160.4v1.4M181.4 165.4h.5l.4-.8 .7 1.5 .7-1.5 .7 1.5 .7-1.5 .7 1.5 .4-.7h.5M181.4 165.4h.1M181.4 172.5h.5l.4-.8 .7 1.5 .7-1.5 .7 1.5 .7-1.5 .7 1.5 .4-.7h.5M181.4 172.5h.1M201 165.4h8.8v-1.8l1.8 1.8-1.8 1.7v-1.7M201 172.5h8.8v-1.8l1.8 1.8-1.8 1.7v-1.7M211.6 165.4h8.9v3.5h-19.5M211.6 172.5h8.9v3.5h-19.5"/>
<path d="M211.6 163.6v3.5M211.6 170.7v3.5M231.2 161.8h3.5M231.2 161.8h.1M138.7 184.9h.6l.3-.7 .7 1.4 .7-1.4 .7 1.4 .7-1.4 .8 1.4 .3-.7h.6M138.7 184.9h.1M186.7 183.1h.6l.3-.7 .7 1.5 .7-1.5 .8 1.5 .7-1.5 .7 1.5 .3-.8h.6M186.7 183.1h.1"/>
<circle cx="235.6" cy="128" r=".88"/>
<circle cx="235.6" cy="135.1" r=".88"/>
<circle cx="235.6" cy="120.9" r=".88"/>
<circle cx="235.6" cy="154.7" r=".88"/>
<circle cx="235.6" cy="142.2" r=".88"/>
<circle cx="235.6" cy="151.1" r=".88"/>
<circle cx="235.6" cy="158.2" r=".88"/>
<circle cx="235.6" cy="161.8" r=".88"/>
</g>
<g fill="#00f" stroke="#00f" stroke-width=".17">
<path d="M186.7 99.6v3.5l-1.7-1.8z" fill-rule="evenodd"/>
<path d="M183.2 99.6h.7l-.7 .7z" fill-rule="evenodd"/>
<path d="M181.8 99.6h.7l-.7 .7z" fill-rule="evenodd"/>
<path d="M186.7 99.6v3.5l-1.7-1.8z" fill-rule="evenodd"/>
<path d="M183.2 99.6h.7l-.7 .7z" fill-rule="evenodd"/>
<path d="M181.8 99.6h.7l-.7 .7z" fill-rule="evenodd"/>
<circle cx="61.8" cy="73.7" r=".26"/>
<circle cx="93.8" cy="38.1" r=".26"/>
<circle cx="161.2" cy="38.1" r=".25"/>
<circle cx="86.2" cy="69.8" r=".26"/>
<circle cx="81.4" cy="84.4" r=".26"/>
<circle cx="182.2" cy="165.8" r=".26"/>
<circle cx="146.6" cy="30.7" r=".26"/>
<circle cx="189.6" cy="146.6" r=".25"/>
<circle cx="113.2" cy="105.7" r=".25"/>
<circle cx="134.5" cy="159" r=".25"/>
<circle cx="187.5" cy="183.6" r=".26"/>
<circle cx="61.6" cy="151.9" r=".25"/>
<circle cx="68.9" cy="73.7" r=".26"/>
<circle cx="194.6" cy="92.9" r=".26"/>
<circle cx="146.6" cy="28.9" r=".26"/>
<circle cx="168.3" cy="38.1" r=".25"/>
<circle cx="92" cy="169.7" r=".26"/>
<circle cx="146.6" cy="32.4" r=".26"/>
<circle cx="139.5" cy="185.3" r=".26"/>
<circle cx="154.3" cy="146.6" r=".26"/>
<circle cx="155.9" cy="159" r=".25"/>
<circle cx="99" cy="105.7" r=".25"/>
<circle cx="88.5" cy="52.4" r=".26"/>
<circle cx="166.5" cy="111" r=".25"/>
<circle cx="132.9" cy="146.6" r=".26"/>
<circle cx="175.4" cy="38.1" r=".25"/>
<circle cx="83.2" cy="38.1" r=".26"/>
<circle cx="106.1" cy="105.7" r=".25"/>
<circle cx="136.5" cy="146.6" r=".26"/>
<circle cx="231.2" cy="151.1" r=".35"/>
<circle cx="231.2" cy="158.2" r=".35"/>
<circle cx="208.1" cy="121.8" r=".35"/>
<circle cx="208.1" cy="125.3" r=".35"/>
<circle cx="204.5" cy="121.8" r=".35"/>
<circle cx="204.5" cy="125.3" r=".35"/>
<circle cx="208.1" cy="136" r=".35"/>
<circle cx="208.1" cy="139.6" r=".35"/>
<circle cx="204.5" cy="136" r=".35"/>
<circle cx="204.5" cy="139.6" r=".35"/>
<circle cx="228.5" cy="122.7" r=".35"/>
<circle cx="228.5" cy="126.2" r=".35"/>
<circle cx="228.5" cy="136.9" r=".35"/>
<circle cx="228.5" cy="140.4" r=".35"/>
<circle cx="213.4" cy="158.2" r=".35"/>
<circle cx="220.5" cy="158.2" r=".35"/>
<circle cx="216.9" cy="158.2" r=".35"/>
<circle cx="194.6" cy="85.8" r=".26"/>
<circle cx="157.8" cy="146.6" r=".26"/>
<circle cx="194.6" cy="89.3" r=".26"/>
<circle cx="99.2" cy="52.4" r=".26"/>
<circle cx="194.6" cy="101.8" r=".26"/>
<circle cx="182.2" cy="172.9" r=".26"/>
<circle cx="88.5" cy="84.4" r=".26"/>
</g>
<g fill="none" stroke="#804000" stroke-width=".16">
<path d="M123.9 39.7h.1M124 38.6l1 1.1M125 38.6l-1.1 1.1M125 39.7h.1M102.6 75.2h.1M102.6 74.1l1.1 1.1M103.7 74.1l-1.1 1.1M103.7 75.2h.1M161.3 75.2h.1M161.3 73.4h.1M161.3 71.7h.1M161.3 64.6h.1"/>
<path d="M161.3 78.8h.1M161.3 74.1l1.1 1.1M161.3 72.4l1.1 1M161.3 70.6l1.1 1.1M161.3 63.5l1.1 1.1M161.3 77.7l1.1 1.1M162.4 74.1l-1.1 1.1M162.4 72.4l-1.1 1M162.4 70.6l-1.1 1.1M162.4 63.5l-1.1 1.1M162.4 77.7l-1.1 1.1M162.4 75.2h.1"/>
<path d="M162.4 73.4h.1M162.4 71.7h.1M162.4 64.6h.1M162.4 78.8h.1M68.8 149.9h.1M68.9 148.8l1 1.1M69.9 148.8l-1.1 1.1M69.9 149.9h.1M198.6 151.7h.1M198.6 150.6l1.1 1.1M199.7 150.6l-1.1 1.1M199.7 151.7h.1"/>
</g>
<path d="M127.3 45.4h.1M127.3 45.4v6.3M109.4 65.1h5.4M114.8 65.1h.1" fill="none" stroke="#004080" stroke-width=".16"/>
<path d="M75.5 148.5a1.54 1.54 0 0 1 2.7 .2 1.54 1.54 0 0 1-1.4 2.2 1.51 1.51 0 0 1-1.4-.8 1.51 1.51 0 0 1 .1-1.6zM209.3 159.3h.1M209.3 157.2v2.1M210.4 157.2v2.1" fill="none" stroke="#00f" stroke-width=".53"/>
<text font-size="2.8" fill="#004000" x="181.4" y="194.7">RJ45 ETHERNET CONNECTOR</text>
<g font-size="1.6" fill="#f00">
<text x="41.8" y="16.5">PA10</text>
<text x="41.8" y="14.8">PA11</text>
<text x="41.8" y="18.3">PA14</text>
<text x="41.8" y="20.1">PA18</text>
<text x="42.5" y="21.9">PA19</text>
<text x="41.8" y="29">PA12</text>
<text x="41.8" y="27.2">PA13</text>
<text x="43.6" y="30.8">PD5</text>
<text x="41.8" y="61">PA15</text>
<text x="41.8" y="62.8">PA16</text>
<text x="41.8" y="69.9">PA17</text>
<text x="41.8" y="66.3">NRST</text>
<text x="75.1" y="69">XT2</text>
<text x="92.9" y="70.8">XT1</text>
<text x="167.5" y="79.7">LED2</text>
<text x="176.4" y="88.5">LED2</text>
<text x="176.4" y="85">LED1</text>
<text x="146.2" y="106.3">LED1</text>
<text x="94.6" y="145.4">XT2</text>
<text x="87.5" y="163.2">XT1</text>
<text x="190.6" y="168.6">LED1</text>
<text x="190.6" y="175.7">LED2</text>
</g>
<g font-size="1.6" fill="#000080">
<text x="142.3" y="29.9">R69</text>
<text x="142.3" y="28.1">R68</text>
<text x="151.2" y="29.9">10K</text>
<text x="151.2" y="28.1">1.5K</text>
<text x="142.3" y="31.6">R70</text>
<text x="151.2" y="31.6">10K</text>
<text x="76.3" y="38.2">RA31</text>
<text x="76.3" y="39.8">10KX4</text>
<text x="84.9" y="39.8">R71</text>
<text x="84.9" y="41.4">10K</text>
<text x="95.5" y="39.8">R72</text>
<text x="95.5" y="41.4">10K</text>
<text x="163.4" y="38.8">C73</text>
<text x="163.4" y="40.5">100nF</text>
<text x="170.6" y="38.8">C74</text>
<text x="170.6" y="40.5">100nF</text>
<text x="177.7" y="38.8">C72</text>
<text x="177.7" y="40.5">100nF</text>
<text x="145.8" y="42.3">MN8</text>
<text x="90.2" y="54">R73</text>
<text x="90.2" y="55.6">DNP</text>
<text x="100.9" y="54">R74</text>
<text x="100.9" y="55.6">10K</text>
<text x="81.8" y="69">R75</text>
<text x="90.7" y="69">22R</text>
<text x="63.5" y="75.4">R76</text>
<text x="63.5" y="77">10K</text>
<text x="70.6" y="75.4">R77</text>
<text x="70.6" y="77">10K</text>
<text x="83.1" y="86">R78</text>
<text x="83.1" y="87.7">0R</text>
<text x="90.2" y="86">R79</text>
<text x="90.2" y="87.7">6.8K 1%</text>
<text x="190.3" y="85">R146</text>
<text x="190.3" y="88.5">R145</text>
<text x="199.2" y="85">10K</text>
<text x="199.2" y="88.5">10K</text>
<text x="190.3" y="92.1">R144</text>
<text x="199.2" y="92.1">10K</text>
<text x="88.9" y="101">L2</text>
<text x="190.3" y="101">R80</text>
<text x="199.2" y="101">1K</text>
<text x="101.2" y="106.3">C77</text>
<text x="108.3" y="106.3">C78</text>
<text x="115.4" y="106.3">C79</text>
<text x="181.4" y="102.8">D3</text>
<text x="60.5" y="108.1">10uF</text>
<text x="81.8" y="108.1">10uF</text>
<text x="101.2" y="108.1">10uF</text>
<text x="108.3" y="108.1">100nF</text>
<text x="115.4" y="108.1">100nF</text>
<text x="168.8" y="111.7">C80</text>
<text x="168.8" y="113.4">100nF</text>
<text x="201" y="117">J5</text>
<text x="74.7" y="141.9">X1</text>
<text x="74.7" y="143.7">50MHz</text>
<text x="125.7" y="149.9">49.9R1%</text>
<text x="128.2" y="148.1">R81</text>
<text x="138.2" y="148.3">R82</text>
<text x="138.2" y="149.9">49.9R1%</text>
<text x="147.1" y="149.9">49.9R1%</text>
<text x="149.6" y="148.1">R83</text>
<text x="159.5" y="148.3">R84</text>
<text x="159.5" y="149.9">49.9R1%</text>
<text x="191.9" y="147.2">C81</text>
<text x="191.9" y="149">100nF</text>
<text x="63.9" y="152.5">C82</text>
<text x="63.9" y="154.3">100nF</text>
<text x="136.8" y="159.7">C83</text>
<text x="136.8" y="161.4">100nF</text>
<text x="158.1" y="159.7">C84</text>
<text x="158.1" y="161.4">100nF</text>
<text x="177.8" y="165">R85</text>
<text x="186.7" y="165">1K</text>
<text x="93.7" y="171.4">R147</text>
<text x="93.7" y="173">DNP</text>
<text x="177.8" y="172.1">R86</text>
<text x="186.7" y="172.1">1K</text>
<text x="135.2" y="184.6">R88</text>
<text x="144.1" y="184.6">0R</text>
<text x="183.2" y="182.8">R87</text>
<text x="192.1" y="182.8">0R</text>
</g>
<g font-size="1.6">
<text x="156.5" y="26.3">+3V3</text>
<text x="69" y="34.3" transform="rotate(-90 69 34.3)">4</text>
<text x="70.8" y="34.3" transform="rotate(-90 70.8 34.3)">3</text>
<text x="72.6" y="34.3" transform="rotate(-90 72.6 34.3)">2</text>
<text x="74.3" y="34.3" transform="rotate(-90 74.3 34.3)">1</text>
<text x="174.3" y="33.4">+3V3</text>
<text x="69" y="43.1" transform="rotate(-90 69 43.1)">5</text>
<text x="70.8" y="43.1" transform="rotate(-90 70.8 43.1)">6</text>
<text x="72.6" y="43.1" transform="rotate(-90 72.6 43.1)">7</text>
<text x="74.3" y="43.1" transform="rotate(-90 74.3 43.1)">8</text>
<text x="97.8" y="45.9">+3V3</text>
<text x="120.6" y="43.2" transform="rotate(-90 120.6 43.2)">36</text>
<text x="122.3" y="43.2" transform="rotate(-90 122.3 43.2)">35</text>
<text x="124.1" y="43.2" transform="rotate(-90 124.1 43.2)">34</text>
<text x="125.9" y="43.2" transform="rotate(-90 125.9 43.2)">33</text>
<text x="127.7" y="43.2" transform="rotate(-90 127.7 43.2)">32</text>
<text x="129.5" y="43.2" transform="rotate(-90 129.5 43.2)">31</text>
<text x="131.2" y="43.2" transform="rotate(-90 131.2 43.2)">30</text>
<text x="133" y="43.2" transform="rotate(-90 133 43.2)">29</text>
<text x="134.8" y="43.2" transform="rotate(-90 134.8 43.2)">28</text>
<text x="136.6" y="43.2" transform="rotate(-90 136.6 43.2)">27</text>
<text x="138.3" y="43.2" transform="rotate(-90 138.3 43.2)">26</text>
<text x="140.1" y="43.2" transform="rotate(-90 140.1 43.2)">25</text>
<text x="145.8" y="44.1">DM9161AEP</text>
<text x="105.5" y="60.1">37</text>
<text x="105.5" y="61.8">38</text>
<text x="105.5" y="63.6">39</text>
<text x="105.5" y="65.4">40</text>
<text x="157.8" y="60.1">24</text>
<text x="157.8" y="65.4">21</text>
<text x="157.8" y="63.6">22</text>
<text x="157.8" y="61.8">23</text>
<text x="167.2" y="62.6">+3V3</text>
<text x="95.9" y="67.9">+3V3</text>
<text x="105.5" y="70.7">43</text>
<text x="105.5" y="69">42</text>
<text x="105.5" y="67.2">41</text>
<text x="157.8" y="70.7">18</text>
<text x="157.8" y="67.2">20</text>
<text x="157.8" y="69">19</text>
<text x="105.5" y="72.5">44</text>
<text x="105.5" y="76.1">46</text>
<text x="105.5" y="77.9">47</text>
<text x="105.5" y="74.3">45</text>
<text x="157.8" y="72.5">17</text>
<text x="157.8" y="76.1">15</text>
<text x="157.8" y="74.3">16</text>
<text x="157.8" y="77.9">14</text>
<text x="105.5" y="79.6">48</text>
<text x="157.8" y="79.6">13</text>
<text x="206.3" y="81.4">+3V3</text>
<text x="96.1" y="86.8">GND_ETH</text>
<text x="78.3" y="95.7">GND_ETH</text>
<text x="56.9" y="101">+3V3</text>
<text x="78.3" y="101">AVDDT</text>
<text x="120.6" y="96.4" transform="rotate(-90 120.6 96.4)">1</text>
<text x="122.3" y="96.4" transform="rotate(-90 122.3 96.4)">2</text>
<text x="124.1" y="96.4" transform="rotate(-90 124.1 96.4)">3</text>
<text x="125.9" y="96.4" transform="rotate(-90 125.9 96.4)">4</text>
<text x="127.7" y="96.4" transform="rotate(-90 127.7 96.4)">5</text>
<text x="129.5" y="96.4" transform="rotate(-90 129.5 96.4)">6</text>
<text x="131.2" y="96.4" transform="rotate(-90 131.2 96.4)">7</text>
<text x="133" y="96.4" transform="rotate(-90 133 96.4)">8</text>
<text x="134.8" y="96.4" transform="rotate(-90 134.8 96.4)">9</text>
<text x="136.6" y="97.3" transform="rotate(-90 136.6 97.3)">10</text>
<text x="138.3" y="97.3" transform="rotate(-90 138.3 97.3)">11</text>
<text x="140.1" y="97.3" transform="rotate(-90 140.1 97.3)">12</text>
<text x="181.4" y="97.4">FULL DUPLEX</text>
<text x="83.6" y="104.5">10uH</text>
<text x="88.9" y="104.5">150mA</text>
<text x="165.4" y="106.3">AVDDT</text>
<text x="181.4" y="104.5">YELLOW</text>
<text x="76.5" y="115.2">GND_ETH</text>
<text x="163.6" y="118.8">GND_ETH</text>
<text x="187.6" y="114.9">AVDDT</text>
<text x="201" y="118.8">J0011D21BNL</text>
<text x="113.8" y="120.5">GND_ETH</text>
<text x="198.8" y="120.5">1</text>
<text x="198.8" y="124.1">4</text>
<text x="198.8" y="127.6">2</text>
<text x="198.8" y="134.7">3</text>
<text x="60.5" y="141.9">+3V3</text>
<text x="198.8" y="141.9">6</text>
<text x="198.8" y="138.3">5</text>
<text x="72.6" y="145.4">4</text>
<text x="72.6" y="149">1</text>
<text x="86.6" y="145.4">3</text>
<text x="86.6" y="149">2</text>
<text x="198.8" y="150.7">7</text>
<text x="186.7" y="156.1">GND_ETH</text>
<text x="198.8" y="157.9">8</text>
<text x="131.6" y="166.8">GND_ETH</text>
<text x="152.9" y="166.8">GND_ETH</text>
<text x="174.3" y="163.2">+3V3</text>
<text x="198.8" y="165">9</text>
<text x="197.9" y="168.5">10</text>
<text x="197.9" y="172.1">11</text>
<text x="197.9" y="175.6">12</text>
<text x="225.5" y="182.6" transform="rotate(-90 225.5 182.6)">13</text>
<text x="227.2" y="182.6" transform="rotate(-90 227.2 182.6)">14</text>
<text x="147.6" y="191.7">GND_ETH</text>
</g>
<g font-size="1.6" fill="#004080">
<text x="121.7" y="52.6" transform="rotate(-90 121.7 52.6)">COL/RMII</text>
<text x="127" y="50.2" transform="rotate(-90 127 50.2)">DGND</text>
<text x="128.8" y="51.7" transform="rotate(-90 128.8 51.7)">MDINTR</text>
<text x="130.6" y="53.4" transform="rotate(-90 130.6 53.4)">LEDMODE</text>
<text x="132.4" y="50" transform="rotate(-90 132.4 50)">DVDD</text>
<text x="141.2" y="49.6" transform="rotate(-90 141.2 49.6)">MDIO</text>
<text x="123.5" y="55.8" transform="rotate(-90 123.5 55.8)">CRS/PHYAD4</text>
<text x="125.2" y="59.4" transform="rotate(-90 125.2 59.4)">RX_CLK/10BTSER</text>
<text x="134.1" y="56.7" transform="rotate(-90 134.1 56.7)">RXD0/PHYAD0</text>
<text x="135.9" y="56.7" transform="rotate(-90 135.9 56.7)">RXD1/PHYAD1</text>
<text x="137.7" y="56.7" transform="rotate(-90 137.7 56.7)">RXD2/PHYAD2</text>
<text x="139.5" y="56.7" transform="rotate(-90 139.5 56.7)">RXD3/PHYAD3</text>
<text x="109.4" y="61.2">RX_DV/TESTMODE</text>
<text x="109.4" y="62.9">RX_ER/RXD4/RPTR</text>
<text x="109.4" y="64.7">DISMDIX</text>
<text x="142.3" y="64.7">TX_CLK/ISOLATE</text>
<text x="151" y="62.9">DVDD</text>
<text x="152" y="61.2">MDC</text>
<text x="109.4" y="71.8">XT1</text>
<text x="109.4" y="70.1">REF_CLK/XT2</text>
<text x="109.4" y="68.3">DVDD</text>
<text x="109.4" y="66.5">RESET</text>
<text x="150.4" y="66.5">TX_EN</text>
<text x="151.5" y="71.8">TXD2</text>
<text x="151.5" y="68.3">TXD0</text>
<text x="151.5" y="70.1">TXD1</text>
<text x="109.4" y="73.6">DGND</text>
<text x="109.4" y="77.2">AGND</text>
<text x="109.4" y="75.4">N.C</text>
<text x="145.9" y="75.4">TX_ER/TXD4</text>
<text x="150.9" y="77.2">DGND</text>
<text x="151.5" y="73.6">TXD3</text>
<text x="109.4" y="80.7">BGRES</text>
<text x="109.4" y="79">BGRESG</text>
<text x="140" y="79">CABLESTS/LINKSTS</text>
<text x="147.9" y="80.7">LED2/OP2</text>
<text x="121.7" y="93.3" transform="rotate(-90 121.7 93.3)">AVDDR</text>
<text x="123.5" y="93.3" transform="rotate(-90 123.5 93.3)">AVDDR</text>
<text x="125.2" y="93.3" transform="rotate(-90 125.2 93.3)">RX+</text>
<text x="127" y="93.3" transform="rotate(-90 127 93.3)">RX-</text>
<text x="128.8" y="93.3" transform="rotate(-90 128.8 93.3)">AGND</text>
<text x="130.6" y="93.3" transform="rotate(-90 130.6 93.3)">AGND</text>
<text x="132.4" y="93.3" transform="rotate(-90 132.4 93.3)">TX+</text>
<text x="134.1" y="93.3" transform="rotate(-90 134.1 93.3)">TX-</text>
<text x="135.9" y="93.3" transform="rotate(-90 135.9 93.3)">AVDDT</text>
<text x="137.7" y="93.3" transform="rotate(-90 137.7 93.3)">PWRDWN</text>
<text x="139.5" y="93.3" transform="rotate(-90 139.5 93.3)">LED0/OP0</text>
<text x="141.2" y="93.3" transform="rotate(-90 141.2 93.3)">LED1/OP1</text>
<text x="75.6" y="146.5">VCC</text>
<text x="81.4" y="146.5">CLK</text>
<text x="75.6" y="150.1">NC</text>
<text x="80.9" y="150.1">GND</text>
</g>
<g font-size="1.6" fill="#00f">
<text x="59.1" y="106">+ C75</text>
<text x="80.4" y="106">+ C76</text>
<text x="201" y="120.4">TD+</text>
<text x="201" y="123.9">CT</text>
<text x="231.2" y="120.4">TX+</text>
<text x="236.5" y="120.4">1</text>
<text x="201" y="127.5">TD-</text>
<text x="231.2" y="127.5">TX-</text>
<text x="236.5" y="127.5">2</text>
<text x="201" y="134.6">RD+</text>
<text x="231.2" y="134.6">RX+</text>
<text x="236.5" y="134.6">3</text>
<text x="201" y="141.7">RD-</text>
<text x="201" y="138.2">CT</text>
<text x="231.2" y="141.7">RX-</text>
<text x="236.5" y="141.7">6</text>
<text x="211.3" y="148.8">75</text>
<text x="214.6" y="148.8">75</text>
<text x="224.1" y="149.9">75</text>
<text x="201" y="150.6">NC</text>
<text x="208.6" y="155.9">1nF</text>
<text x="236.5" y="150.6">4</text>
<text x="236.5" y="154.2">5</text>
<text x="224.1" y="156.8">75</text>
<text x="236.5" y="157.7">7</text>
<text x="236.5" y="161.3">8</text>
</g>
<g font-size="1.3">
<text x="30.8" y="1.3">5</text>
<text x="88.9" y="1.3">4</text>
<text x="147" y="1.3">3</text>
<text x="205" y="1.3">2</text>
<text x="263.1" y="1.3">1</text>
<text x=".5" y="28.4">D</text>
<text x="292.6" y="28.4">D</text>
<text x=".5" y="79.5">C</text>
<text x="292.6" y="79.5">C</text>
<text x=".5" y="130.6">B</text>
<text x="292.6" y="130.6">B</text>
<text x=".5" y="181.7">A</text>
<text x="292.6" y="181.7">A</text>
<text x="30.8" y="207.4">5</text>
<text x="88.9" y="207.4">4</text>
<text x="147" y="207.4">3</text>
<text x="205" y="207.4">2</text>
<text x="263.1" y="207.4">1</text>
</g>
</svg>
